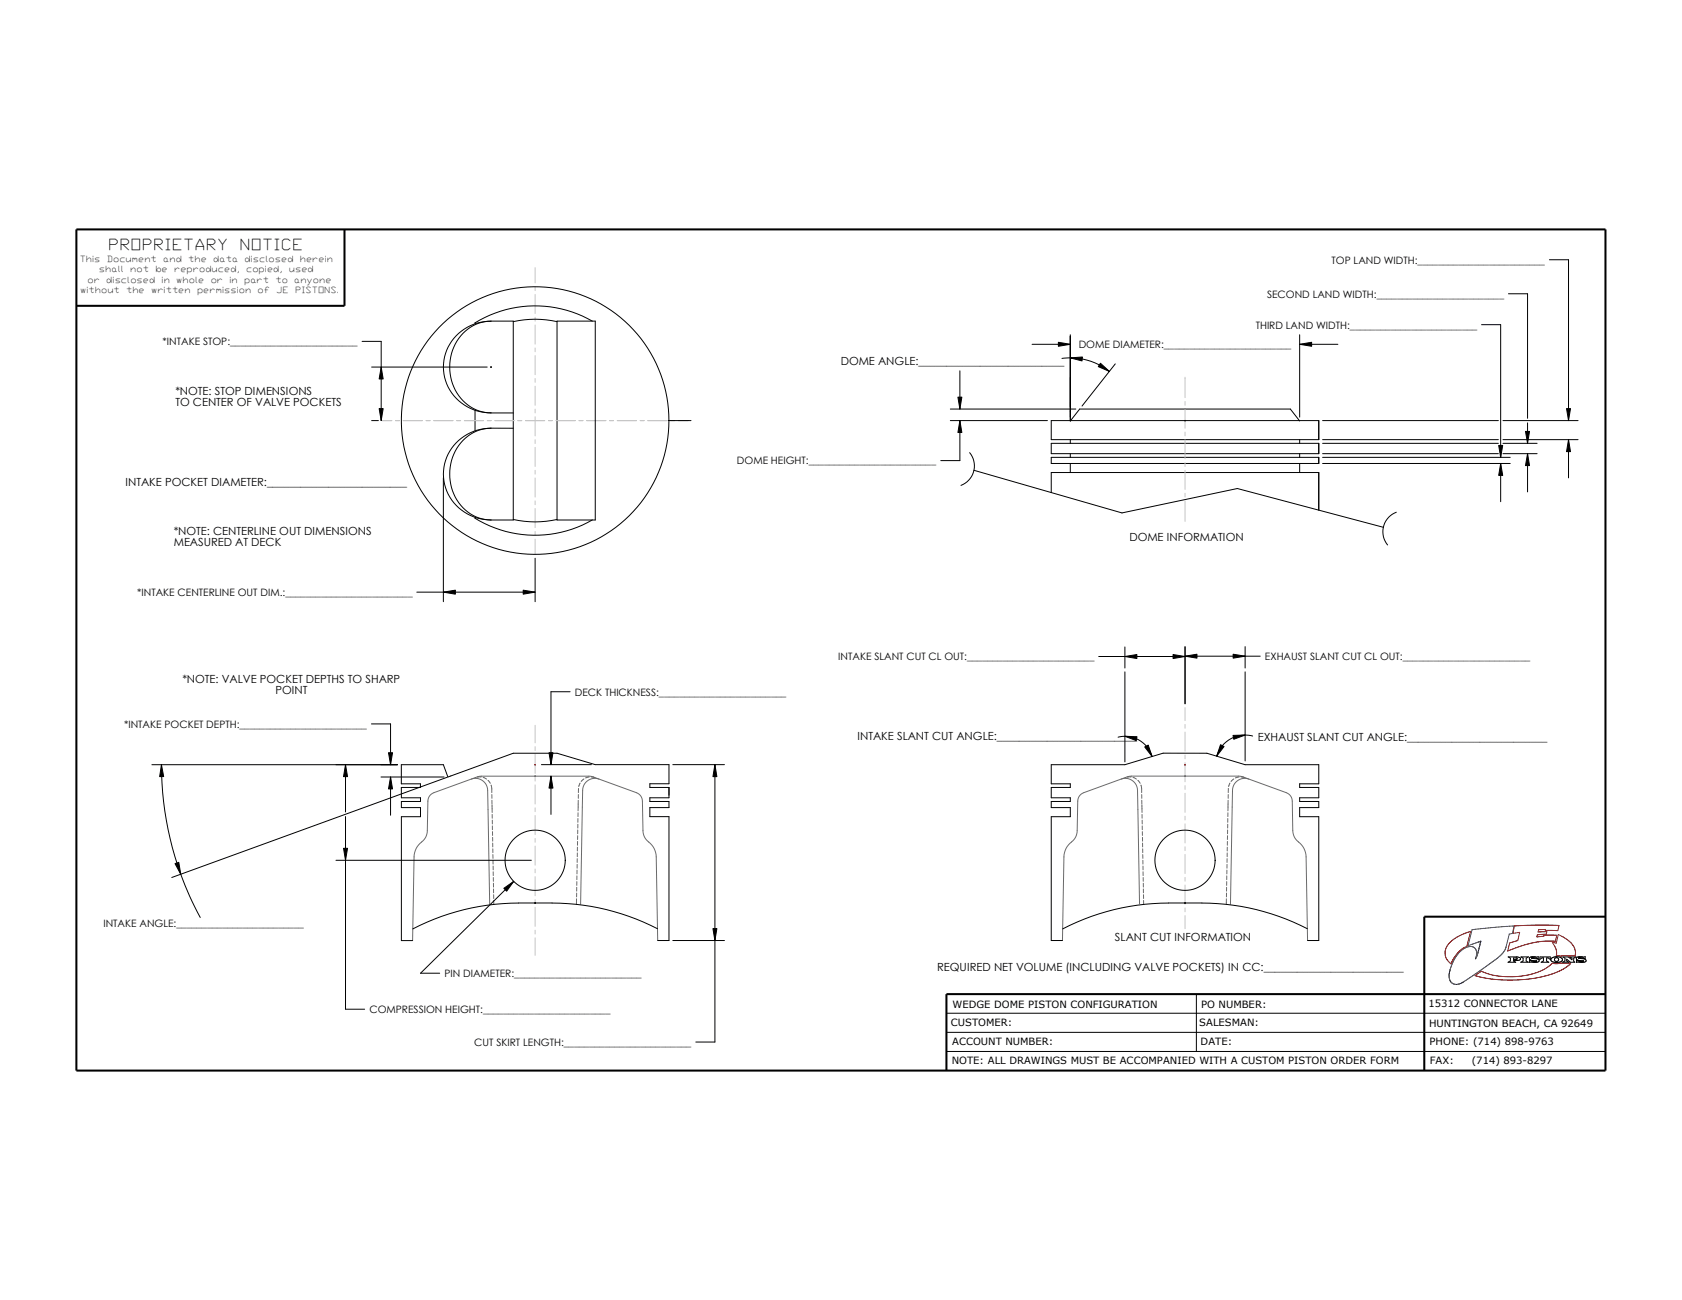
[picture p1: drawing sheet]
<svg xmlns="http://www.w3.org/2000/svg" width="559mm" height="432mm" viewBox="0 0 559 432" stroke-linecap="round" stroke-linejoin="round" font-family="sans-serif">
<g fill="none" stroke="#c4c4c4" stroke-width=".33">
<path d="M177.8 88.9v5.1M177.8 95.3v1.2M177.8 97.8v6.3M177.8 105.4v1.3M177.8 108v6.3M177.8 115.6v1.2M177.8 118.1v6.4M127 139.7h3.2M131.4 139.7h1.3M134 139.7h6.3M141.6 139.7h1.3M144.1 139.7h6.4"/>
<path d="M151.7 139.7h1.3M154.3 139.7h6.3M161.9 139.7h1.3M164.4 139.7h6.4M172.1 139.7h1.2M174.6 139.7h6.4M177.8 125.7v1.3M177.8 128.3v6.3M177.8 135.9v1.3M177.8 138.4v6.4M182.2 139.7h1.3M184.8 139.7h6.3"/>
<path d="M192.4 139.7h1.3M194.9 139.7h6.4M202.5 139.7h1.3M205.1 139.7h6.3M212.7 139.7h1.3M215.2 139.7h6.4M222.9 139.7h1.2M225.4 139.7h3.2M393.7 125.3v6.8M393.7 133.4v1.2M393.7 135.9v6.3M177.8 146.1v1.2"/>
<path d="M177.8 148.6v6.3M177.8 156.2v1.3M177.8 158.8v6.3M393.7 143.5v1.3M393.7 146.1v6.3M393.7 153.7v1.2M393.7 156.2v6.4M177.8 166.4v1.2M177.8 168.9v6.4M177.8 176.5v1.3M177.8 179.1v5.1M393.7 163.8v1.3"/>
<path d="M393.7 166.4v6.8M393.7 235v4.4M177.8 240.9v5.8M177.8 248v1.3M177.8 250.6v6.3M177.8 258.2v1.2M393.7 240.6v1.3M393.7 243.2v6.3M393.7 250.8v1.3M393.7 253.3v6.4M177.8 260.7v6.4M177.8 268.3v1.3"/>
<path d="M177.8 270.9v6.3M177.8 278.5v1.3M393.7 260.9v1.3M393.7 263.5v6.3M393.7 271.1v1.3M393.7 273.6v6.4M177.8 281v6.4M177.8 288.7v1.2M177.8 291.2v6.3M177.8 298.8v1.3M393.7 281.3v1.2M393.7 283.8v6.4"/>
<path d="M393.7 291.4v1.3M393.7 294v6.3M177.8 301.4v6.3M177.8 309v1.2M177.8 311.5v5.8M393.7 301.6v1.3M393.7 304.1v4.4"/>
</g>
<g fill="none" stroke="#000" stroke-width=".33">
<path d="M501.1 97.6h6.4v41.3M514.7 86.3h6.4v53.4M120.3 113.4h6.3v26.3M163.1 106.7a15.2 15.2 0 0 0-15.8 15.2 15.2 15.2 0 0 0 15.8 15.2M163.1 106.7a14.7 14.7 0 0 0-13.7 16.3 14.4 14.4 0 0 0 13.7 14.1M163.1 106.7h7.4v66h-7.4M170.5 106.8a33.3 33.3 0 0 1 14.6 0M185.1 106.7h12.7v66h-12.7zM196.8 106.7a38.2 38.2 0 0 0-39 .5v.3M342.9 114.4h12.7M351.6 113.7l4 .7-4 .6zM352.8 119a21.1 21.1 0 0 1 15.8 4.4"/>
<path d="M355.6 118.9l4-.3-.1 1.3zM355.6 111.2v28.6l3.1-3.9h70l3.1 3.9M431.8 114.4l4-.7v1.3zM431.8 111.2v27.4M431.8 114.4h12.7M492.2 107.8h6.4v44.1M123.5 139.7h2.2M123.5 121.9h38.4M126 135.7h1.3l-.7 4zM126.6 121.9l.7 4h-1.3zM157.8 136.3v6.8M163.1 121.9h.1"/>
<path d="M163.1 121.9l.1 .1M163.1 137.2h7.4M163.1 121.9v.1M163.2 121.9l-.2 .1M222.2 139.7h7.4M315.7 135.9h41.7M315.7 139.7h32.3M318.2 131.9h1.4l-.7 4zM318.9 139.7l.7 4h-1.4zM318.9 139.7v13.3h-6.4M318.9 123.2v12.7M349.2 139.7h88.9v6.3h-88.9z"/>
<path d="M365.6 120.7l3 2.7-3.7-1.6zM370.5 120.9l-11 14M393.6 139.6l.2 .2M393.7 139.6v.2M393.8 139.6l-.2 .2M439.4 139.7h58.4M499.3 139.7h25M520.4 135.7h1.4l-.7 4zM147.3 158.7v41.2M163.1 142.2a15.2 15.2 0 0 0-15.2 11.1 15.2 15.2 0 0 0 7.3 17.4l3.3 1.3 4.6 .7M163.1 142.2a14.8 14.8 0 0 0-13.5 17.5 14.3 14.3 0 0 0 13.5 13M163.1 142.2h7.4"/>
<path d="M322.1 150.3a6.9 6.9 0 0 1-2.8 10.9M323.6 156.2l49.1 14.2 38.4-8.1 48.5 12.9M349.2 151.9h88.9v2h-88.9zM349.2 147.3h88.9v3.4h-88.9zM355.6 146v1.3M355.6 150.7v1.2M355.6 153.9v3.1M431.8 146v1.3M431.8 150.7v1.2M431.8 153.9v3.1M439.4 151.9h62.3M439.4 153.9h62.3"/>
<path d="M439.4 150.7h58.4M439.4 147.3h58.4M439.4 146h58.4M497.9 148h1.3l-.6 3.9zM498.6 153.9l.6 4h-1.3zM498.6 153.9v12.7M499.3 150.7h11.4M499.3 147.3h11.4M499.3 146h25M506.8 143.3h1.3l-.6 4zM507.5 150.7l.6 3.9h-1.3zM507.5 140.5v4.8"/>
<path d="M507.5 146.8v.5M507.5 150.7v12.7M521.1 146l.7 4h-1.4zM521.1 146v12.7M157.8 171.8v.3a38.1 38.1 0 0 0 39 .6M170.5 172.6a33.3 33.3 0 0 0 14.6 0M349.2 163.6v-6.6h88.9v12.4M463.9 170.1a6.9 6.9 0 0 0-2.9 10.9M138.5 196.7h39.3M147.3 196.7l4-.7v1.4zM173.8 196l4 .7-4 .7zM177.8 185.4v14.5"/>
<path d="M365 218.1h28.7M373.7 218.1l4-.7v1.3zM373.7 214.9v7M389.7 217.4l4 .7-4 .6zM393.7 218l4-.7v1.3zM393.7 214.8v19M393.7 218h25M409.7 217.3l4 .7-4 .6zM413.7 214.8v7.1M189.4 229.8h-6.4v24.2M373.7 223.2v29.9M413.7 223.2v29.6"/>
<path d="M50.5 254h81.6M53.6 254l.8 3.9-1.4 .1zM53.6 254a106.2 106.2 0 0 0 12.9 50.7M114.8 254l.7 4h-1.4zM114.8 254v15.7M123.4 240.5h6.4v13.5M126.6 258.1h20.9M129.1 250h1.3l-.6 4zM129.8 258.1l.6 3.9h-1.3zM129.8 258.1v12.7M148.6 258.2l-91.5 33.3M179.9 254h16.6"/>
<path d="M182.4 250h1.3l-.7 4zM183 257.8l.7 4h-1.3zM183 257.8v12.7M223.5 254h17.2M237.5 254l.7 4h-1.3zM237.5 254v92.1h-6.3M371.5 244.9a9.4 9.4 0 0 1 11.3 6.4M373.7 244.6l4 .1-.2 1.3zM380.3 248.1l1.2-.6 1.3 3.8zM405.5 247.4l1.2 .6-2.5 3.2zM409.6 244.3l4.1-.1-3.8 1.4zM416.2 244.5a9.9 9.9 0 0 0-12 6.7"/>
<path d="M114.8 271.2v64h6.3M58.1 286.9l1.3-.5 .6 4zM111.6 285.8h64.9M114.1 281.8h1.4l-.7 4zM167.4 295.1l3.3-2.3-2.4 3.2zM170.7 292.8l-31 30.5h6.4M177.8 299.9l-.1 .1M393.6 299.9l.2 .1M393.7 299.9v.1M393.8 299.9l-.2 .1M177.8 300h.1M218.4 308.5a76.5 76.5 0 0 0-35-8.6 147.1 147.1 0 0 0-18.9 .5 77.1 77.1 0 0 0-27.4 8.1"/>
<path d="M218.5 312.4h3.7v-41.1h-6.3v-3.1h6.3v-2h-6.3v-1.2h6.3v-3.4h-6.3v-1.3h6.3v-6.3h-24.4l-12.7-3.8h-14.6l-21.7 7.9-1.5-4.1h-14v6.4h6.4v1.2h-6.4v3.4h6.4v1.2h-6.4v2h6.4v3.1h-6.4v41.1h3.8M223.5 312.4h17.2M236.9 308.4h1.3l-.7 4zM353 312.4h-3.8v-41.1h6.4v-3.1h-6.4v-2h6.4v-1.2h-6.4v-3.4h6.4v-1.2h-6.4v-6.4h24.5l12.7-3.8h14.6l12.7 3.8h24.4v6.4h-6.3v1.2h6.3v3.4h-6.3v1.2h6.3v2h-6.3v3.1h6.3v41.1h-3.7M434.3 308.5a76.6 76.6 0 0 0-35-8.6 147.1 147.1 0 0 0-18.9 .5 77.1 77.1 0 0 0-27.4 8.1M501.1 317.8l3.2 .1 .6 .2 .3 .4-.6 .5h-1.8l.8 .6h-2.6l.8-.4v-.9zM502.8 318.2h1l.3 .2-.3 .3h-1zM505.3 317.8h2.5l-.8 .5v.9l.7 .4h-2.5l.8-.4v-.9zM508.8 318.2v.1M508.8 318.2l1-.1 1.2 .4v-.7l-.5 .1a1.85 1.85 0 0 0-2.4 .5 3 3 0 0 0 2.4 .8M508.8 318.2h.1M508.8 318.3h.1"/>
<path d="M508.9 318.3l2 .2 .5 .6a2.29 2.29 0 0 1-2.7 .4l-.6 .2 .1-.9 .8 .5h1.5M510.5 319.2v.1M511.6 317.8h3.4l.1 .9-.8-.5h-.5v1l.7 .4h-2.5l.8-.4v-1h-.5l-.8 .5zM515.5 318.2l1.3-.4a1.71 1.71 0 0 1 2.2 1.2 2.81 2.81 0 0 1-3.8-.1zM519.2 317.8h1.8l1.2 1v-.5l-.7-.5h2.1l-.8 .5v.9l.4 .4h-1.5l-1.2-1v.6l.7 .4h-2l.7-.4v-.9zM523.7 318.1l.8-.3h2.1v.7l-.6-.3a1.23 1.23 0 0 0-1.6 .1h.2a2.91 2.91 0 0 1 2.4 .8 2.32 2.32 0 0 1-2.7 .4l-.6 .2 .1-.9 1.1 .5 1.2-.1-.3-.1a2.1 2.1 0 0 1-2.1-.7zM524.4 318.2h.1M314.4 336.6h219M397.5 330.2v19.1M314.4 349.3h219M314.4 342.9h219"/>
<circle cx="177.8" cy="139.7" r="44.4"/>
<circle cx="177.8" cy="285.7" r="10"/>
<circle cx="393.7" cy="285.7" r="10"/>
<circle cx="517.1" cy="318.7" r=".67"/>
</g>
<g fill="none" stroke="#6a6a6a" stroke-width=".33">
<path d="M156.6 258.8a4 4 0 0 1 5.4 3.7l.7 38.1M158 258.2l-.1 .1M159.9 258.1h-1.3M160.5 258.2l1.1 .6M162.1 259.2l.8 1M177.8 257.9h.1M177.8 257.7l-.1 .2M194 258.7l-.9 .9M195.8 258.1l-1.3 .3M196.4 258l1.3 .3M199 258.8a4 4 0 0 0-5.4 3.7l-.7 37.9M372.5 258.8a4 4 0 0 1 5.4 3.7l.7 38.1"/>
<path d="M373.9 258.2l-.1 .1M375.8 258.1h-1.3M376.4 258.2l1.1 .6M378 259.2l.8 1M393.6 257.7l.2 .2M393.7 257.7v.2M393.8 257.7l-.2 .2M409.9 258.7l-.9 .9M411.7 258.1l-1.3 .3M412.3 258l1.3 .3M414.9 258.8a4 4 0 0 0-5.4 3.7l-.7 37.9M140.1 279.7a4.7 4.7 0 0 0 1.9-3.9l.2-9.7a3 3 0 0 1 1.9-2.8l15.5-5.5h36.4l15.4 5.5a3 3 0 0 1 2 2.8l.2 9.7a5.1 5.1 0 0 0 2.4 4.3l1.3 1.8 .7 2 .5 28.5"/>
<path d="M140.1 279.7a6.3 6.3 0 0 0-2.5 4.9l-.5 27.8M163.2 260.8l.2 2.5M163.4 263.9v1.3M163.4 265.8v1.3M163.5 267.4v2.5M163.5 270.5v1.3M163.6 272.4v1.3M163.6 274.3v1.3M163.6 276.2v1.3M163.7 278.1v1.3M191.9 279.5v1.3M191.9 277.6v1.3"/>
<path d="M191.9 275.7v1.2M192 273.8v1.2M192 271.9v1.2M192 270v1.2M192.1 265.8l-.1 3.5M192.2 263.9l-.1 1.3M192.2 261.9v1.4M192.7 260.1l-.4 1.2M379.1 260.8l.2 2.5M379.3 263.9v1.3M379.3 265.8v1.3M379.4 267.4v2.5"/>
<path d="M379.4 270.5v1.3M379.5 272.4v1.3M379.5 274.3v1.3M379.5 276.2v1.3M379.6 278.1v1.3M407.8 279.5v1.3M407.8 277.6v1.3M407.8 275.7v1.2M407.9 273.8v1.2M407.9 271.9v1.2M407.9 270v1.2M408 265.8l-.1 3.5"/>
<path d="M408 263.9v1.3M408.1 261.9l-.1 1.4M408.6 260.1l-.4 1.2M163.7 280v1.3M163.7 281.9v1.3M163.7 283.8l.1 1.3M163.8 285.8v1.2M163.8 287.7l.1 1.2M163.9 289.6v1.2M163.9 291.5v1.2M163.9 293.4l.1 1.2M164 295.3v1.2"/>
<path d="M164 297.2v1.3M164 299.1v1.3M191.5 298.5v1.9M191.6 296.6v1.3M191.6 294.7v1.3M191.6 292.8v1.3M191.7 290.9l-.1 1.3M191.7 289v1.3M191.7 287.1v1.3M191.8 285.2l-.1 1.3M191.8 283.3v1.3M191.8 281.4v1.3"/>
<path d="M379.6 280v1.3M379.6 281.9v1.3M379.6 283.8l.1 1.3M379.7 285.8v1.2M379.7 287.7v1.2M379.7 289.6l.1 1.2M379.8 291.5v1.2M379.8 293.4l.1 1.2M379.9 295.3v1.2M379.9 297.2v1.3M379.9 299.1l.1 1.3M407.4 298.5v1.9"/>
<path d="M407.5 296.6v1.3M407.5 294.7v1.3M407.5 292.8v1.3M407.6 290.9l-.1 1.3M407.6 289v1.3M407.6 287.1v1.3M407.7 285.2l-.1 1.3M407.7 283.3v1.3M407.7 281.4v1.3M353 312.4l.5-27.8a7.2 7.2 0 0 1 3.3-5.7l.6-.9 .4-1.6 .3-10.3a3 3 0 0 1 1.9-2.8l14.6-5.3 1.3-.2h36l15.4 5.5a3 3 0 0 1 2 2.8l.2 9.7a5.2 5.2 0 0 0 2.4 4.3l1.3 1.8 .7 2 .5 28.5"/>
</g>
<path d="M25.4 76.2h508v279.4h-508zM114.4 76.2v25.4h-89M533.4 304.5h-60.2v51.1M533.4 330.2h-219v25.4" fill="none" stroke="#000" stroke-width=".68" stroke-linecap="butt"/>
<path d="M177.7 254h.2M177.8 254.1h.1M177.8 253.9l-.1 .2M393.6 254h.2M393.6 253.9l.2 .2M393.7 253.9v.2M393.8 253.9l-.2 .2M481.7 313.1l3.1-2.2 3.8-1.5-1.3 4.9-.9 .4a11 11 0 0 0-4.3 5.5 4.4 4.4 0 0 1-2-4.4l.5-1.3zM503.1 307.6l7.2-.3 7.6 .1-.4 1.7-4.1-.1v-.3l-2.2 .1-.2 .8 2.9-.2-.2 .9-3 .2-.1 .7 .8-.1a1.2 1.2 0 0 0 1.6-.5l4.2 .1-.5 2-3.5-.1-3.3 .4-3.9 1-5.1 1.9 .6-2.7 2.8-.8 .6-2.7-2.3 .3zM517.7 310.4l1.2 .6a6.4 6.4 0 0 1 4.4 6.1v.3l-1.9 .2-2.6-.2-.1 .3-1.7-.4a4 4 0 0 0-.5-3l-.8-1.3 1.3 .2zM490 324.1l2.2-1.5 2.5 1 3 .6 3.1 .2 4.3-.1 3.1-.6 2.8-.8 2.1-1 1.8-1.2a1.67 1.67 0 0 1 2-.6l1.8-.2 2.5 .1 .2-.2 .4 .2-2.3 1.8-3.3 1.5-3.9 1.1-4 .7-4.3 .4h-5.2l-5-.5z" fill="none" stroke="#f00" stroke-width=".33"/>
<g fill="none" stroke="#0000e1" stroke-width=".33">
<path d="M487.9 314.5a10.4 10.4 0 0 0-6.1 7.3M487.9 314.5h.1M487.9 314.5a1.99 1.99 0 0 1 2.7 1.8l-.4 2.2M489.1 308.8l13.9-1.2-.5 2.4-1.1 .3-1.1 4.3M489.1 308.8l-1.4 5.3 4.3-1.5M490.2 318.5h.1M492 312.6l-1.1 4.4-.7 1.5M492 312.6l-1 3.9M492 312.6l-1 .4M500.3 314.6a14 14 0 0 1-5.7 5.8l-8.7 5.9-1.7 .7a2.28 2.28 0 0 1-2.7-1.9l-.1-1.3 .4-1.8M500.3 314.6h.1M481.5 323.5v.1"/>
<path d="M481.6 322.7v.1M481.8 322h.1M481.8 321.9v.1M481.8 321.8v.1M485.7 326.5h-.1"/>
</g>
<g fill="#000">
<path d="M355.6 118.9l4-.3-.1 1.3zM351.6 113.7l4 .7-4 .6zM431.8 114.4l4-.7v1.3zM126.6 121.9l.7 4h-1.3zM126 135.7h1.3l-.7 4zM318.2 131.9h1.4l-.7 4zM318.9 139.7l.7 4h-1.4zM365.6 120.7l3 2.7-3.7-1.6zM520.4 135.7h1.4l-.7 4zM498.6 153.9l.6 4h-1.3zM497.9 148h1.3l-.6 3.9zM506.8 143.3h1.3l-.6 4z"/>
<path d="M507.5 150.7l.6 3.9h-1.3zM521.1 146l.7 4h-1.4zM147.3 196.7l4-.7v1.4zM173.8 196l4 .7-4 .7zM373.7 218.1l4-.7v1.3zM393.7 218l4-.7v1.3zM389.7 217.4l4 .7-4 .6zM409.7 217.3l4 .7-4 .6zM53.6 254l.8 3.9-1.4 .1zM114.8 254l.7 4h-1.4zM129.8 258.1l.6 3.9h-1.3zM129.1 250h1.3l-.6 4z"/>
<path d="M182.4 250h1.3l-.7 4zM183 257.8l.7 4h-1.3zM237.5 254l.7 4h-1.3zM373.7 244.6l4 .1-.2 1.3zM380.3 248.1l1.2-.6 1.3 3.8zM405.5 247.4l1.2 .6-2.5 3.2zM409.6 244.3l4.1-.1-3.8 1.4zM58.1 286.9l1.3-.5 .6 4zM114.1 281.8h1.4l-.7 4zM167.4 295.1l3.3-2.3-2.4 3.2zM236.9 308.4h1.3l-.7 4z"/>
</g>
<g font-size="5">
<text x="36.5" y="83.2">PROPRIETARY</text>
<text x="80.2" y="83.2">NOTICE</text>
</g>
<g font-size="3.7">
<text x="279.3" y="121.1">DOME ANGLE:__________________________</text>
<text x="58.3" y="131.1">*NOTE: STOP DIMENSIONS</text>
<text x="58.3" y="134.7">TO CENTER OF VALVE POCKETS</text>
<text x="41.7" y="161.3">INTAKE POCKET DIAMETER:_________________________</text>
<text x="57.7" y="177.7">*NOTE: CENTERLINE OUT DIMENSIONS</text>
<text x="375.2" y="179.6">DOME INFORMATION</text>
<text x="57.7" y="181.3">MEASURED AT DECK</text>
<text x="60.6" y="226.8">*NOTE: VALVE POCKET DEPTHS TO SHARP</text>
<text x="91.5" y="230.4">POINT</text>
<text x="284.8" y="245.7">INTAKE SLANT CUT ANGLE:_________________________</text>
<text x="417.9" y="246.2">EXHAUST SLANT CUT ANGLE:_________________________</text>
<text x="370.4" y="312.7">SLANT CUT INFORMATION</text>
<text x="311.3" y="322.5">REQUIRED NET VOLUME (INCLUDING VALVE POCKETS) IN CC:_________________________</text>
</g>
<g font-size="3.4">
<text x="442.4" y="87.6">TOP LAND WIDTH:_________________________</text>
<text x="420.9" y="98.9">SECOND LAND WIDTH:_________________________</text>
<text x="417.2" y="109.1">THIRD LAND WIDTH:_________________________</text>
<text x="54" y="114.7">*INTAKE STOP:_________________________</text>
<text x="358.4" y="115.6">DOME DIAMETER:_________________________</text>
<text x="244.8" y="154.3">DOME HEIGHT:_________________________</text>
<text x="45.6" y="198">*INTAKE CENTERLINE OUT DIM.:_________________________</text>
<text x="278.5" y="219.4">INTAKE SLANT CUT CL OUT:_________________________</text>
<text x="420.3" y="219.2">EXHAUST SLANT CUT CL OUT:_________________________</text>
<text x="191" y="231">DECK THICKNESS:_________________________</text>
<text x="41.2" y="241.7">*INTAKE POCKET DEPTH:_________________________</text>
<text x="34.4" y="308">INTAKE ANGLE:_________________________</text>
<text x="147.7" y="324.5">PIN DIAMETER:_________________________</text>
<text x="122.7" y="336.5">COMPRESSION HEIGHT:_________________________</text>
<text x="157.6" y="347.4">CUT SKIRT LENGTH:_________________________</text>
</g>
<g font-size="3.3">
<text x="316.5" y="334.8">WEDGE DOME PISTON CONFIGURATION</text>
<text x="399" y="334.8">PO NUMBER:</text>
<text x="474.6" y="334.6">15312 CONNECTOR LANE</text>
<text x="315.9" y="340.8">CUSTOMER:</text>
<text x="398.4" y="340.8">SALESMAN:</text>
<text x="474.8" y="341">HUNTINGTON BEACH, CA 92649</text>
<text x="316.3" y="347.2">ACCOUNT NUMBER:</text>
<text x="398.9" y="347.2">DATE:</text>
<text x="475" y="347.2">PHONE: (714) 898-9763</text>
<text x="316.2" y="353.4">NOTE: ALL DRAWINGS MUST BE ACCOMPANIED WITH A CUSTOM PISTON ORDER FORM</text>
<text x="475.1" y="353.4">FAX:</text>
<text x="488.9" y="353.4">(714) 893-8297</text>
</g>
<g font-size="2.8">
<text x="26.8" y="87">This</text>
<text x="35.8" y="87">Document</text>
<text x="54.5" y="87">and</text>
<text x="62.9" y="87">the</text>
<text x="71.2" y="87">data</text>
<text x="81.6" y="87">disclosed</text>
<text x="99.9" y="87">herein</text>
<text x="29.4" y="93.9">or</text>
<text x="33.2" y="90.4">shall</text>
<text x="35.6" y="93.9">disclosed</text>
<text x="43.6" y="90.4">not</text>
<text x="51.9" y="90.4">be</text>
<text x="54" y="93.9">in</text>
<text x="58.2" y="90.4">reproduced,</text>
<text x="58.9" y="93.9">whole</text>
<text x="70.3" y="93.9">or</text>
<text x="76.6" y="93.9">in</text>
<text x="81.4" y="93.9">part</text>
<text x="82.1" y="90.4">copied,</text>
<text x="91.8" y="93.9">to</text>
<text x="96.3" y="90.4">used</text>
<text x="98.1" y="93.9">anyone</text>
<text x="27" y="97.3">without</text>
<text x="42.2" y="97.3">the</text>
<text x="50.5" y="97.3">written</text>
<text x="65.8" y="97.3">permission</text>
<text x="85.9" y="97.3">of</text>
<text x="92.1" y="97.3">JE</text>
<text x="98.4" y="97.3">PISTONS.</text>
</g>
</svg>
